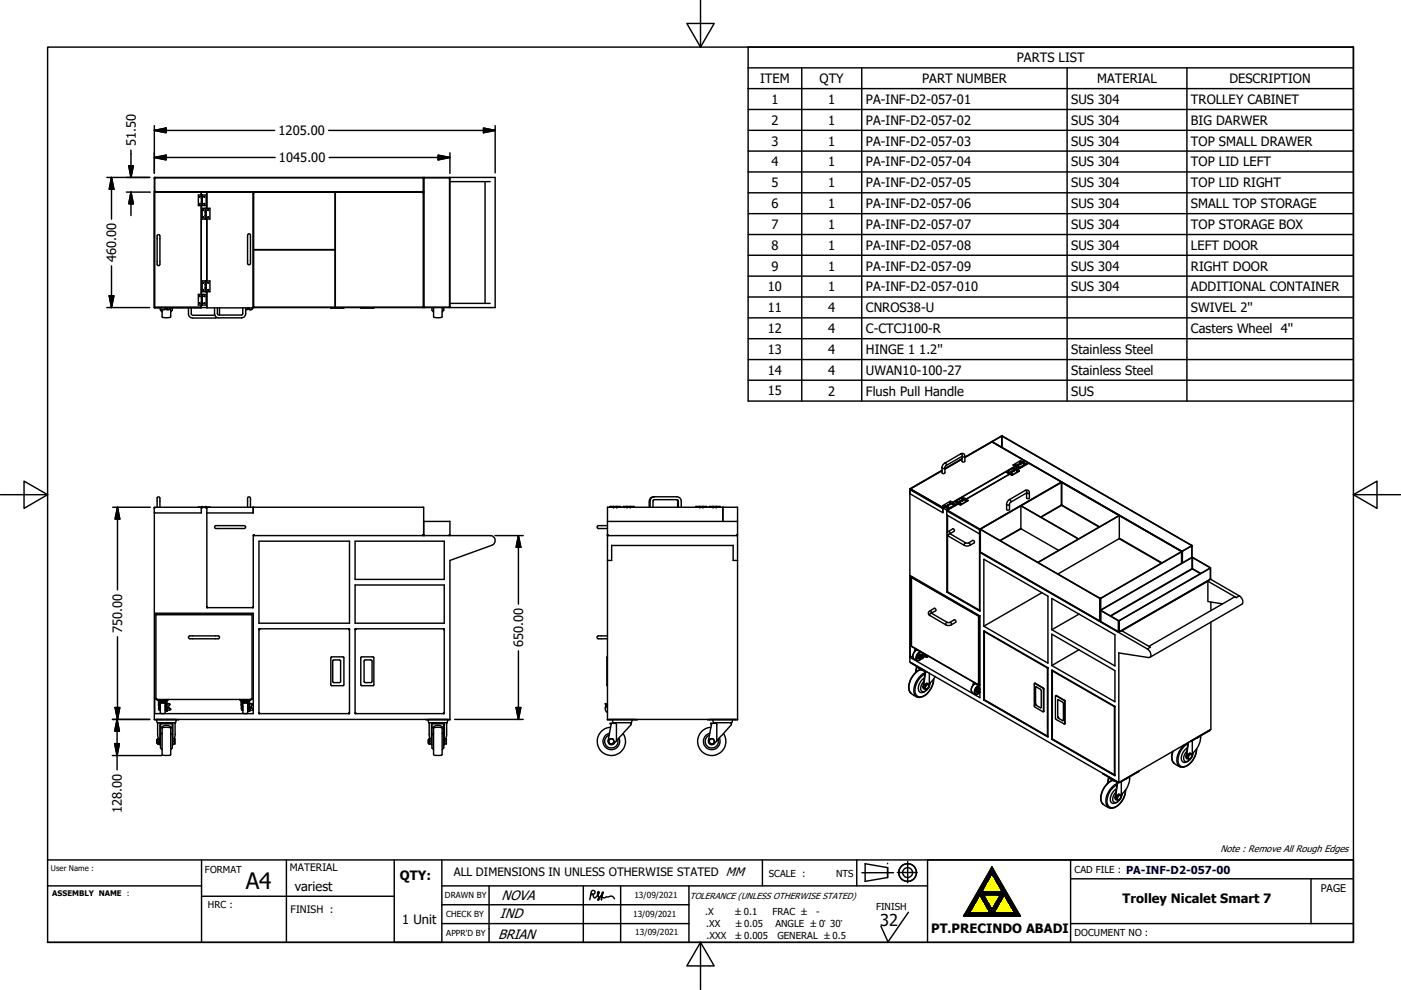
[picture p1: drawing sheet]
<svg xmlns="http://www.w3.org/2000/svg" width="297mm" height="210mm" viewBox="0 0 297 210" stroke-linecap="round" stroke-linejoin="round" font-family="sans-serif">
<g fill="none" stroke="#000" stroke-width=".3">
<path d="M148.5 0v10M10.1 10h276.9v189.9h-276.9zM145.6 5h5.8l-2.9 5zM158.6 14.4h128.4M158.6 18.8h128.4M158.6 10h128.4v75.1h-128.4zM170 14.4v70.7M182.7 14.4v70.7M226.2 14.4v70.7M251.6 14.4v70.7M22.6 37.6h9.1M23.6 37.6v8.9"/>
<path d="M23.6 37.6l.5 2.5h-.9zM27.3 35.2h1l-.5 2.4zM27.8 31.8v5.8M32.7 27.7l2.5-.5v1zM32.7 33.4l2.5-.5v1zM32.7 27.7h25.5M32.7 33.4h25.6M32.7 26.6v10.2M32.8 37.8v2.8M32.9 37.6l-.2 .2M32.9 37.7l-.1 .1M32.9 37.7h56.8"/>
<path d="M69.7 27.7h35.3M69.8 33.4h25.6M89.7 37.7v.1M89.7 37.6l.1 .2M89.7 37.8v2.9M89.8 37.8v27.4h.2M89.9 37.8v27.3M90 37.6l-.2 .2M90 37.7l-.1 .1M90 37.7l5.3 .1M92.9 32.9l2.5 .5-2.5 .5zM95.3 37.7v.1"/>
<path d="M95.3 37.6l.1 .2v27.3l-.1 .1M95.3 37.8v27.3M95.4 32.4v4.4M95.4 38.5h8.5M102.5 27.2l2.5 .5-2.5 .5zM102.8 38.5v25.8M105 26.6v10.1M158.6 23.2h128.4M158.6 27.6h128.4M158.6 32h128.4M158.6 36.5h128.4M23.6 56.4v8.8"/>
<path d="M26.8 40.7h5.1M27.8 40.7v5M27.8 40.7l.5 2.5h-1zM32.7 40.6l.2 .1M32.8 40.6l.1 .1M32.8 40.7l-.1 24.5h11.2M32.8 40.7v24.5h9.9v-.5M32.8 40.7h9.9v.7v-.7M32.9 40.7h56.8M33.4 49.8a.55 .55 0 0 1 .5 .9v4.9a.37 .37 0 0 1 0 .6 .37 .37 0 0 1-.6-.2zM42.3 43.2l.1 .1zM42.3 41.7l.1 .1z"/>
<path d="M42.7 43.6v18.8M42.7 43.6h.2M42.7 41.4h-.6v2.2h.6M42.7 41.4v2.2M42.7 41.4h.2M42.7 42.8h.2M42.7 42.2h.2M42.9 41.4v2.2M42.9 41.4h.8v2.2h-.8M43.1 59.9l.1 .1zM43.1 46l.1 .1zM43.1 44.5h.1v.2z"/>
<path d="M43.3 41.7l.1 .1zM43.3 43.2l.1 .1zM43.5 44.2h-.6v2.3h.6M43.5 59.6h-.6v2.3h.6M43.5 46.5h.2M43.5 45h.2M43.5 44.2v2.3M43.5 59.6v2.3M43.5 59.6h.2M43.5 45.7h.2M43.5 44.2h.2M43.5 45.6h.2"/>
<path d="M43.6 45h.1M43.6 45.6v.1M43.7 44.2v2.3M43.7 59.6v2.3M43.7 44.2h.8v2.3h-.8M43.7 59.6h.8v2.3h-.8M43.9 40.7v3.5M43.9 46.5v13.1M44.1 44.5h.1v.2zM44.1 46l.1 .1zM44.1 59.9l.1 .1zM52.5 49.8a.4 .4 0 0 1 .6 0 .4 .4 0 0 1 0 .5v5a.54 .54 0 0 1 0 .5 .54 .54 0 0 1-.5 .3l-.1-.2z"/>
<path d="M53.7 40.7v24.5h51.3v-27.6h-72.3v27.6M53.9 40.8h17.1v12.1h-17.2v-12M53.9 40.8l-.1 .1M53.9 40.7l-.2 .2M89.7 40.8v.1M89.7 40.8h-18.6v24.4h18.6M89.7 40.7l.1 .2M89.7 40.7h-56.9M89.7 40.9v24.2M89.7 40.6v.1M89.8 40.6l-.1 .1M158.6 40.9h128.4"/>
<path d="M158.6 45.3h128.4M158.6 49.7h128.4M158.6 54.1h128.4M158.6 58.6h128.4M22.6 65.2h9.1M23.2 62.7h.9l-.5 2.5zM32.7 65.2l.1 .1M32.7 65.2h.1M32.8 65.2v.1M34 65.3v.3l.4 .1h.6v-.4M34 65.6l.4 .6M35.2 65.3l.1 .2"/>
<path d="M35.2 65.5h.1M35.3 65.5h.1M36 65.3a.33 .33 0 0 1-.3 .4 .33 .33 0 0 1-.4-.2M36 65.4l-.4 .3-.3-.2M36 65.4h.1M36.2 65.3v1.9a1.79 1.79 0 0 1-1.8 0v-1.5M36.5 65.3v.5l-.3 .4M40 65.3v1.5l.5 .6h5.6M40.6 65.3v1.4l.2 .2h4.7M42.3 64.3l.1 .1zM42.3 62.8l.1 .1zM42.7 65.2l-9.9 .1"/>
<path d="M42.7 64.7h.2M42.7 62.4h-.6v2.3h.6M42.7 63.2h.2M42.7 62.4v2.3M42.7 62.4h.2M42.7 63.9h.2M42.9 62.4v2.3M42.9 62.4h.8v2.3h-.8M43.1 61.4l.1 .2zM43.3 62.8l.1 .1zM43.3 64.3l.1 .1zM43.5 61.9h.2"/>
<path d="M43.5 60.4h.2M43.5 61.1h.2M43.6 60.4h.1M43.6 61.1h.1M43.9 61.9v3.3M44.1 61.4l.1 .2zM45.5 65.3v1.4l.3 .5 .6 .2 5.2-.1 .5-.6v-1.4M46.1 65.3v1.2l.3 .3h4.9l.2-.3v-1.2M46.5 65.3v1.5M52.5 65.3v.3l-.4 .1M52.8 65.3v.2M52.8 65.5h.1"/>
<path d="M53.5 65.4l-.4 .3-.3-.2M53.5 65.3a.34 .34 0 0 1-.3 .4 .34 .34 0 0 1-.4-.2M53.5 65.4h.1M53.7 65.2v.1l-9.8-.1M53.7 65.1l.2 .1M53.8 65.1v-12.1h17.2v12.2h-17.1M53.8 65.1l.1 .1M70.1 65.2v.2h2.6l.2-.2M76.5 65.2v.2h2.8v-.2M89.7 65.1v.1M89.8 65.1l-.1 .1M89.9 65.1l.1 .1"/>
<path d="M90 65.2h5.3M91.6 65.2v.6l.3 .4M91.9 65.2v1.3a.6 .6 0 0 0 .2 .8h1.5a.63 .63 0 0 0 .1-.8v-1.3M94.1 65.2v.6l-.4 .4M95.3 65.1v.1M95.4 64.3h8.5M158.6 67.4h128.4M158.6 63h128.4M158.6 71.8h128.4M158.6 76.3h128.4M158.6 80.6h128.4M199.7 99.8l-6.8 3.9"/>
<path d="M199.7 99.8l-6.7 3.9 7 4M199.7 99.2l.3 .2 .3-.2M200.3 98.2l.3 .1v.4M200.3 98.2a1.04 1.04 0 0 0-.6 1M200.3 99.5l3.7-2.1-3.7 2.1M200.6 98.7l-.3 .4v1.2l-.1 .1h-.5v-1.2M203.7 96.3a.55 .55 0 0 1 .6-.1 .55 .55 0 0 1 .3 .6v1.1l-.5 .1-.1-1.2 .3 .1 .3-.1M203.7 96.3l-3.4 1.9M203.7 96.3l.3 .2v.3M204 97.3l-3.7 2.1M204 96.8l-3.4 1.9M210.3 93.7h.1"/>
<path d="M210.3 93.7l-5.7 3.3M210.3 93.7l7 4-.3 .2 .3-.2 .8 .5M210.4 93.6v.1M210.4 93.7l40.1 23.2M210.4 93.7h.1M212.3 92.5h.2M212.3 92.5h.1M212.3 92.5l-1.9 1.1M212.4 92.5h.1M212.4 92.5l-2 1.2M212.4 92.5v2.3M212.5 92.5v2.4"/>
<path d="M212.5 92.5l40.1 23.2M212.5 92.5h.1M212.5 92.5l40.2 23.2M214.8 98.6l.5 .4M214.8 98.6l.5 .3M214.8 99.5h.2M214.8 99.4l.2 .1zM215 99.8h.1M215 99.8l-.6 .2M215 99.8l-.1-.1-.5 .3M215.2 98.6h.2M215.2 98.6h.2z"/>
<path d="M215.2 98.9l-13.2 7.6M215.2 98.6h.1M215.3 98.9h.1M215.3 98.9v.1M215.4 99l.6 .3M215.4 99.4l-.4-.2-1.6 .9M215.5 99.9h.2M215.6 99.5l-.1-.1-.6 .3M215.6 99.8l.1 .1zM215.6 99.5l-.6 .3M215.6 99.5l.5 .4M215.6 99.9h.1"/>
<path d="M215.8 98.5l-.5 .3M215.8 98.5l.2 .1M215.9 99h.2M215.9 99h.2zM215.9 98.6h.1M216 98.6l-.6 .4M216 99.3h.1M216.1 99.9l-1.6 .9-.6-.3 .6-.4M216.1 99.9l-1.6 .9M216.3 97.9l.1 .1zM216.4 98.3h.1M216.4 98.4l-.1-.2-.4 .3"/>
<path d="M216.4 98.4l-.4 .2M216.4 98h-.1h.1M216.8 97.9l-.4-.2-1.6 .9M217 98.4h.1M217 98l-.1-.1-.6 .3 .1 .2M217 98.4h.1zM217 98l-.6 .4M217 98l.5 .4M217.5 98.4l-1.5 .9-.6-.3M217.5 98.4l-1.5 .9M218.1 98.2l6.9 4M218.1 98.2l-2.4 1.4"/>
<path d="M.1 104.9h10M5.1 102l5 2.9-5 2.9zM23.9 107.6h8M24.9 107.6l.5 2.5h-1zM24.9 107.6v17.5M32.7 107.7v44.9M32.7 107.7h.1M32.8 107.6l-.1 .1M33.3 107.6v-1.5a.36 .36 0 0 1 .1-.6 .36 .36 0 0 1 .5 .2v1.9M42.7 107.6v1.2h-10M42.8 107.5l.1-.1-.1 .2M42.8 107.5h.1"/>
<path d="M42.8 107.5l-.7 .1M43.6 107.5v-.1l.1 .1M43.6 107.5h.1M43.7 107.5v.1M43.9 107.6h-11.2v.1M43.9 107.6v21.3h9.8v-15.3h50.2a1.06 1.06 0 0 1 1.1 .9 1.06 1.06 0 0 1-.7 1.2l-8.9 3.2v33.8l-5.1-.1M43.9 107.6h9.8M44.5 107.6h-1.6M45.7 111.5h5.7a.4 .4 0 0 1 .5 0 .4 .4 0 0 1 0 .6h-5.7a.4 .4 0 0 1-.6 0 .4 .4 0 0 1 .1-.6zM52.5 107.6v-1.5a.37 .37 0 0 1 .1-.6 .37 .37 0 0 1 .5 .2v1.9M53.7 108.8h.1M53.7 107.6v1.2h-9.8"/>
<path d="M53.7 113.4l.2 .2M53.7 107.6h36.1v5.8M53.7 107.6v1.2M53.8 113.4l.1 .1M53.9 113.6h-.2M54.9 114.8h19.2v17.4h-19.2zM75.3 114.8h18.9v8.1h-18.9zM89.7 113.4v.1M89.8 113.4l.2 .2zM89.8 110.6h5.6v2.8M89.9 113.4l.1 .1M95.3 113.4h.1l-.1 .2z"/>
<path d="M95.3 113.4v.1M104.9 113.6h6M109.9 113.6l.5 2.5h-1zM109.9 113.6v14.5M128.8 113.6h27.6v39.1l-6.3-.1M128.8 113.6v39.1l6.3-.1M128.8 110.6h27.6M128.8 113.4l.1 .2zM128.8 111.5h-1.5a.4 .4 0 0 0-.5 0 .4 .4 0 0 0 0 .6h2M128.9 113.4v.1M129.3 107.5v.1M129.3 107.5l2.3 .1"/>
<path d="M129.7 115.7h25.7M129.7 115.7v3.2h-.9M130.1 107.4v.1M130.1 107.4v.1h.7v-.1h-1.5v.1M131.6 107.5v-.1h-.8v.1M132.1 107.5v.1M132.1 107.5l2.3 .1M132.9 107.5h.1M133.6 107.4v.1h-.7M134.4 107.5v-.1h-2.3v.1M137.6 107.6l.1-1.7 .3-.3 .6-.2h5.1l.4 .2 .3 .5v1.5M138.4 107.6v-1.3l.2-.3h4.9l.3 .2v1.4"/>
<path d="M138.7 105.4l-.5 .2-.3 .5-.1 1.5M143.4 106l.3 .2v1.4M147.5 107.5v.1M147.5 107.5l2.3 .1M148.4 107.5h.1M149 107.4v.1h-.6M149.8 107.5v-.1h-2.3v.1M150.4 107.5v.1M150.4 107.5l2.3 .1M151.2 107.5h.1M151.8 107.4v.1h-.6M152.7 107.5v-.1h-2.3v.1"/>
<path d="M153.3 107.6h-24.5v6M153.3 107.6h3.1v5.8M153.3 107.6v3M155.4 115.7v3.2h1M156.3 113.4l-.1 .1M192.9 104.7h.1M192.9 103.7v36.7l44.3 25.6M192.9 103.7l7.9 4.5 2.4-1.3M192.9 103.8l.1 .1M193 104.7l6.9 4v-.8M193 103.9l6.9 4M193 103.9v.8"/>
<path d="M193 103.7v.2M199.9 107.3l.5 .3M199.9 107.3l.5 .2M199.9 107.9v.8M199.9 107.8v.1M200.3 107.2h.2zM200.3 107.2h.2M200.3 107.5l-.3 .2M200.3 107.3h.1M200.4 107.5h.1M200.4 107.5v.1M200.5 107.6l.5 .3"/>
<path d="M200.7 108.4l7 4M200.7 108.4l.1-.2 7 4M200.7 108.4v.8l7 4v-.8M200.8 109.2v3.9M200.8 113.4v12.2M200.8 113.5l.1 12M200.8 109.3v3.6M200.9 109.3v3.6M200.9 113.6v11.9M201 107.3h.1M201 107.3l-.5 .3M201 107.6h.1"/>
<path d="M201 107.2h.1M201 107.6h.2zM201 107.3l-.1-.2-.5 .3M201 107.9h.1M201.1 113.7l-.1-.3 .4-.2 3.4 2M201.1 113.7l3.4 2M201.1 112.7l.3 .2v.3l1-.6v-.2l-.4-.2-.9 .5a.55 .55 0 0 0-.3 .5 .55 .55 0 0 0 .3 .5M201.4 106.6h.1M201.4 106.6h.1zM201.4 106.8l.1 .2M201.4 106.8l-.4 .3v.2M201.4 106.8l.6-.3 .1 .2-.6 .3"/>
<path d="M201.5 106.9h.1M201.5 107h.1M201.5 107l.6-.3 .6 .3M201.5 107l-.5 .3M201.9 106.6l-.4-.3-1.6 1M202 107h.2M202.1 107h.1zM202.5 106.4l.5 .4M202.5 106.4l.5 .3M202.7 107l-1.7 .9-.5-.3 .5-.3M202.7 107h.1M202.7 107l-1.7 .9"/>
<path d="M202.9 106.4h.1M202.9 106.3l.1 .1zM202.9 106.7h.1M202.9 106.7l.1 .1M203 106.7h.1M203 106.7v.1M203 106.7h-.1M203 106.8l.6 .3M203.5 106.3l.1 .1M203.5 106.3l-.6 .3M203.6 106.8h.1M203.6 106.7l.1 .1z"/>
<path d="M203.6 106.3v.1M203.6 106.4l-.6 .4M203.6 107.1h.1M203.9 105.8h.2M203.9 105.7l.2 .1zM204 106l.1 .2M204 106l-.5 .3M204.1 106v.1M204.1 106.2h.1M204.1 106.2l-.5 .2M204.5 105.7l-.4-.2-1.6 .9M204.5 115.7l.6 .1 .5-.1"/>
<path d="M204.7 105.8l-.1-.1-.6 .3M204.7 106.1l.1 .1zM204.7 105.8l-.6 .4M204.7 105.8l.5 .4M204.7 106.2h.1M204.8 115.2h.5l1.1-.6 .2 .5-1 .6M204.8 115.2l-.4 .2 .1 .3M204.8 106.2h-.2h.2M205.2 106.2l-1.6 .9-.6-.3 .6-.4M205.2 106.2h.1M205.2 106.2l-1.6 .9M205.3 115.2l.3 .1v.4"/>
<path d="M207.7 112.4v17M207.7 112.4h.1M207.7 113.1h.1M207.7 113.2h.1M207.7 117.2v12.4l-6.9-4M207.7 117.2l35.6 20.4M207.8 112.2l-.1 .2M207.8 112.2v.1M207.8 112.3l-.1 .1M207.8 117l.1 .1M207.8 112.2l.1 4.9M207.8 117.1l-.1 .1"/>
<path d="M207.9 112.3l25.3 14.6M207.9 112.2v.1M207.9 112.2h.1M207.9 117.1l25.3 14.7M207.9 117.1l25.3 14.6M207.9 112.3h.1M208.6 118.6l13.6 7.8v14.3l-13.6-7.9zM213.4 100.1l.5 .4M213.4 100.1l.5 .3M213.4 107l.3 .1 .3-.1M213.7 100.1h.2zM213.8 100.1h.1"/>
<path d="M213.8 100.4h.1M213.8 100.4l.1 .1M213.9 100.4v.1M213.9 100.4h-.1M213.9 100.4h.1M213.9 100.5l.6 .3M214 106l.2 .1 .1 .4M214.1 100.6l-9.3 5.3M214.3 106.5l-.3 .4v1.2l-.1 .1-.5-.1v-1.1M214.4 100l.1 .2-.6 .3M214.4 100l-.6 .3M214.5 100.5h.1"/>
<path d="M214.5 100.5h.1zM214.5 100.8h.1M216.4 112.1l.1 .1M216.4 107.3l12.3 7M216.4 107.3v4.8M216.4 107.3l-8.5 4.9M216.4 112.1l-4.4 2.5M216.5 112.2l7.9 4.5M216.5 112.2l-4.4 2.5M217.4 104a.55 .55 0 0 1 .6 0 .55 .55 0 0 1 .2 .5v1.1l-.4 .1-.1-1.2 .3 .2 .2-.2M217.4 104l.3 .2v.3M217.4 104l-3.4 2a1.13 1.13 0 0 0-.6 1"/>
<path d="M217.7 104.5l-3.4 2M217.7 104.5h.1M225 102.3l-17.1 9.9M225 102.3h.1M225 102.3l-8.5 5M225 107.1l-4.4 2.6M225 107.1v.1M225 107.1h.1M225 107.1l.1 .1M225 102.3v4.8M225 102.2l-17.2 10M225 102.2v.1"/>
<path d="M225.1 107.2l-4.4 2.5M225.1 107.2l7.9 4.6M225.1 102.3l25.4 14.6M225.1 107.1l8 4.6M225.1 102.3v4.8M225.1 107.1v.1M237.3 114.3l-13 7.5M237.3 109.3l-17.3 10-12.1-7M237.3 114.3l8.9 5.1M237.3 114.2v.1M237.3 114.2v-4.8l-17.2 9.9 13.1 7.6M237.3 114.2l9.1 5.2"/>
<path d="M250.4 117l-17.1 9.9M250.4 117l.1 .1M250.4 116.9v.1M250.5 116.9h.2M250.5 117.1l-17.1 9.8M250.5 116.9v.2M250.5 117.1v2.4M250.5 116.9l-.1 .1M250.5 116.9h.1M250.5 117v2.5M250.7 116.9h.1M250.7 116.9v2.5"/>
<path d="M252.6 115.7l.1 .1M252.6 115.7l-1.9 1.2M252.7 115.8l-2 1.1M252.7 115.7v.1M252.7 115.8v2.4M252.7 115.7h-.1M252.7 118.2l-19.3 11.2M252.7 118.2h.2M252.7 118.2v.1M252.7 115.7v4.9M252.7 118.3h.1M252.7 118.3l-19.3 11.1"/>
<path d="M252.8 118.3l3.8 2.1M252.8 118.3l-.1 2.3M252.9 118.2l3.7 2.2M252.9 118.2l-.1 .1M287 104.9l4.9-2.9v5.8zM287 104.9h9.9M24.9 135.1v17.5M32.8 130.1h20.9v21.3h-20.9zM40 135l5.8-.1a.4 .4 0 0 1 .6 0 .4 .4 0 0 1 0 .5l-5.7 .1a.46 .46 0 0 1-.5-.1 .46 .46 0 0 1-.2-.4zM43.9 128.7l.1 .2-.1-.1M43.9 128.7l.1 .1M53.7 128.7l-.1 .1"/>
<path d="M53.7 128.7l-.1 .2 .1-.1M54.9 133.4h19.2v18h-19.2zM54.9 133.5l.2-.1v.1zM55.1 133.5h-.1M70.2 139.4h2.7l-.1 6h-2.6zM74 133.5h.1M75.3 124.1h18.9v8.1h-18.9zM75.3 133.4h18.9v18h-18.9zM75.5 133.5h-.1M76.5 139.4h2.7v6h-2.7zM94 133.4l.2 .1h-.2zM94 133.5h.1"/>
<path d="M109.9 138v14.6M128.8 139.3l-.1 .2v5.9h.1M128.8 134.9h-1.5a.4 .4 0 0 0-.6 0 .4 .4 0 0 0 0 .5l2.1 .1M193 122.1l14.7 8.5v17.4l-14.7-8.6zM193.2 122.4v14.7M193.2 137.1l14.3 8.3M193.2 122.4v.1M193.2 122.4h.1M193.2 122.5v14.6M193.2 122.5l14.3 8.2M193.2 137.1l14.3 8.2M193.3 122.4l-.1 .1"/>
<path d="M193.4 122.3l-.2 .1M193.4 122.3l-.1 .1M193.5 139.1l-.5 .3M193.7 139.6l.8 .5M194 137.5l-.1 .7M194 138.1a1.42 1.42 0 0 0-.3 1.5 1.4 1.4 0 0 1 .7-1.8zM194.1 137.6l-.1 .5M194.1 137.6h.1M194.2 137.6l.7 .5M194.5 137.8h.1M194.5 139l.3 .6M194.5 139h.1"/>
<path d="M194.5 138.9v.1M194.5 138.9h.1M194.6 139.3l.1 .4h.3M194.6 138.9v.2l.6 .2M194.6 139.1l.1 .3 .3 .3M194.6 139.3h.1M194.6 138.9l.6 .3M194.6 139.4v.1M194.7 139.5l-.1 .1M194.7 138.8l-.2 .1M194.7 138.8l.2 .1M194.7 138.8v.1"/>
<path d="M194.8 139.6h-.2M194.8 139.6h.1M194.9 138.7v.1M194.9 138.7l-.1 .1M194.9 138.9l.5 .2-.2 .1M195 138.3a1.19 1.19 0 0 0-.5 1.7h.4l.5-.4M195 138.1v.1M195 138.2l-.1 .7M195 139.3v.1M195 138.2a1.32 1.32 0 0 0-.6 1.9h.1M195.1 138.2l-.2 .7M195.1 138.2h.1"/>
<path d="M195.2 139.3v.3M195.2 138.9h-.1M195.2 138.9l.3 .1M195.2 138.9l.1-.1 .4 .2M195.2 139.2v.1M195.4 139.6h.1M195.4 139.6l-.4 .1M195.5 139l-.1 .1M195.5 139.1h.1M195.5 139.1h-.1a.25 .25 0 0 1 .1 .4 .25 .25 0 0 1-.3 .1l.1-.4M195.5 139.1l-.3 .2M195.5 139h.1"/>
<path d="M195.5 139h.2l-.1 .1M195.5 139v.1M195.5 139.7l-.1-.1a.86 .86 0 0 1-.9 .5M195.6 138.4v.5l.5 .1 .6 .3h-.3M195.6 139.1l-.1 .1M195.6 139.1l.1 .1M195.7 139l.2 .1M195.7 139.1h.2M195.7 138.7v.3v-.2M195.8 138.6l-.2 .3M195.9 139.1l.5 .2M196 139.3l-.5 .3"/>
<path d="M196.4 139.4l-.7-.3-.2 .5M196.4 139.3v.1M196.7 139.3l-.3 .1M197.2 130.6l3.3 1.9M197.2 129.6a.3 .3 0 0 1 .3 .2 .3 .3 0 0 1-.3 .4v.4M197.4 130l3.4 2M197.5 130l.9-.5v-.2l-.3-.3-.9 .6a.53 .53 0 0 0-.4 .5 .53 .53 0 0 0 .4 .5M200.5 132.5l.5 .2 .7-.2M200.8 132h.6l.9-.5 .3 .1 .1 .3-1 .6M200.8 132l-.3 .2v.3M200.9 125.5l-.1 .1M200.9 125.5l6.8 3.9"/>
<path d="M201.4 132l.3 .2v.3M206 129.6l-.1 .1M206.1 129.7l-.1 .1M207.5 130.7h.2M207.5 130.7v14.7M207.5 130.7h.1M207.6 130.7h.1M207.7 130.7v14.6M207.7 129.4v.1M207.7 130.6l-.1 .1M207.7 130.6v.1M208.6 133.8l13.6 7.8v14.7l-13.6-7.8z"/>
<path d="M208.7 133.9v14.5M208.7 134l13.4 7.7v14.4M208.7 133.9v.1M220.9 125.7l-12.3 7.1M223 126.9l13.4 7.7v6.6l-13.4-7.6zM223 134.5l13.4 7.7v6.6l-13.4-7.6zM228.8 137.8l-5.8 3.4M228.8 130.3l-5.8 3.3M233.2 131.7h.1M233.2 126.9h.2M233.2 126.9v4.8M233.2 131.7l.1 .1"/>
<path d="M233.2 126.9h.1M233.3 131.8h.1M233.3 131.7v.1M233.3 129.4l.1 2.4M233.3 126.9h.1M233.4 129.5l3.7 2.2M233.4 131.8l3.7 2.2M233.4 131.8l3.8 2.2M233.4 129.4v.1M233.4 129.5v2.3M233.4 129.4h.1M233.4 126.9v2.5"/>
<path d="M233.4 129.5l3.8 2.1M233.4 129.5h.1M237.1 134h.2M237.1 131.7h.2M237.1 134h.1M237.1 131.7v2.3M237.2 131.6h.1M237.2 131.6l-.1 .1M237.2 134h.1M237.3 131.6v.1M237.3 131.7v2.3M237.3 134h-.1"/>
<path d="M243.3 137.6a1.28 1.28 0 0 1 .5 1.8l-6.6-.9v27.5M252.7 120.6l-17.3 10M252.7 120.6l.1 .1M252.8 120.7l1.7 1M252.8 120.7l-17.3 10M252.8 120.7l1.8 .9M256.1 123.3l-18.3 10.5 6.1 3.5-.6 .3M256.1 123.3l6 3.4M256.1 123.3v4.3l3.1 .5M256.6 120.4v.1M256.6 120.4l-19.3 11.2M256.6 120.5v2.3"/>
<path d="M256.6 120.4h.1M256.6 120.5l-19.3 11.2M256.6 122.8l-19.3 11.2M256.6 122.8l6.2 3.6M256.7 120.5l-.1 2.3M256.7 127.7v1.8M256.7 132v22.7l-19.5 11.3M262.1 126.7h-.5l-18 10.4M262.8 126.4a1.24 1.24 0 0 1 .5 1.8l-19.5 11.2M262.8 126.4l-.7 .3M23.8 152.6h7.9M24.3 157.7h1l-.5 2.6z"/>
<path d="M24.4 150.1h1l-.5 2.5zM24.8 152.6l.5 2.5h-1zM24.8 152.6v10.7M32.7 152.6h62.7M32.7 152.6h5.1M33.1 148.2l.1 .2M33.1 148.2l.1 .1M33.2 152.7l.1 .6h3.9l.2-.6M33.2 148.4h20.1M33.3 157l-.1 .5h.2M33.3 157h.1M33.3 157v.5"/>
<path d="M33.4 148.4h2.2M33.5 148.5a1.07 1.07 0 0 0 1.1 .1h.8l.2-.1M33.5 156.7l-.1 .5 .1 .6M33.5 157.8h.1M33.5 153.3l-.1 .1v2.4l.2 .9M33.5 156.7v1.1M33.5 157.2v.6h.3v-.6M33.5 156.7v.5M33.5 157.2h.3M33.5 156.7h.3M33.7 150l-.1 .2 .1 .3M33.8 148.6v.1"/>
<path d="M33.8 149.8h.2M33.8 156.7v.5M33.8 156.7h.1M33.8 157.8h.1M33.9 149.8v.8M33.9 148.8l-.1 1.8M33.9 148.7l-.2 .2v1.7h.3M33.9 148.7h1.2M33.9 148.8h.1M33.9 148.7v.1M33.9 149.8v.1M34 149.2h1v2.1h-1z"/>
<path d="M34 154.4a1.64 1.64 0 0 1 2.5 0M34.1 153.4h2.4M34.1 153.4l-.2 .2v4.4h.1M34.1 153.4l-.1 4.1a1.53 1.53 0 0 0 .4 1.5M34.1 153.5h2.3M34.4 155.5l-.4 .3M34.5 154.3h.5a1.11 1.11 0 0 1 1.1 .1v5.7a2.12 2.12 0 0 1-1.7-.1zM35 149.8h.1M35.1 149.8v.1M35.1 148.8h.1M35.1 150.4h.1M35.1 150.1h.1"/>
<path d="M35.1 149.9l-.1 .7M35.1 148.7l.1 .1v.6M35.1 148.7l-1.2 .1M35.1 148.8l.1 .7M35.1 148.6v.1M35.2 149.1h-1.4M35.2 149.7v.9M35.2 150.7h.2M35.2 149.4v1.3M35.2 150.7h.1M35.2 149.4h.1M35.2 149.3h.1"/>
<path d="M35.2 149.6h-.1l.1 .1M35.2 149.5l-.1 .1M35.3 150.4v.1M35.3 149.4l.1 1.3M35.3 149.3a.39 .39 0 0 1 .7 .2M35.3 149.4a.39 .39 0 0 1 .7 .1l-.3 .4h-.4M35.3 149.3v.1M35.3 150v.3M35.4 149.3l-.1-.6h-1.6v1.4M35.4 150.5h.1M35.4 150.5v.2M35.5 150l-.1 .5"/>
<path d="M35.5 150v.5M36.2 155.5l.3 .3M36.2 150.5l-.6-.6 .5 .5a.35 .35 0 0 1-.2 .3 .35 .35 0 0 1-.4-.1h-.1M36.5 153.4l.2 .2v4.4h-.2M36.5 153.4v4.1a1.53 1.53 0 0 1-.3 1.5M36.7 156.7h.3M37 153.3l.1 2.7-.2 .7M37 156.7v1.1M37 157.2v.6h-.3M37 156.7v.5h-.3M50.9 148.4h2.2M51 148.5l.1 .1h1.8l.1-.1"/>
<path d="M51.3 150l-.2 .2 .2 .3M51.3 149.8h.2M51.4 148.6v.1M51.4 148.7h1.2M51.4 148.7l-.1 .1v1.8h.2M51.4 148.7l.1 .1M51.4 150.6h.1M51.5 149.8l-.1 .8M51.5 148.8l-.2 1.8M51.5 149.2h1v2.1h-1zM52.5 149.8v.8M52.6 148.8v.8"/>
<path d="M52.6 148.7l-1.1 .1M52.6 149.5h.2M52.6 150.4h.1M52.6 150.1h.1M52.6 148.7l.2 .2v.5M52.7 148.6v.1M52.7 149.1h-1.4M52.7 149.7l.1 .9M52.8 149.6h-.2l.2 .1M52.8 150.7h.1M52.8 149.4v1.3M52.8 149.4h.1"/>
<path d="M52.8 149.3h.1M52.8 149.4a.39 .39 0 0 1 .7 .1l-.3 .3M52.8 149.4l.1 1.3M52.8 150v.3M52.8 149.9h.4M52.8 149.3v.1M52.8 149.3a.39 .39 0 0 1 .7 .2M52.8 150.4h.1M52.9 149.3l-.1-.6h-1.6v1.4M52.9 150.4l-.1 .1M52.9 150.1h.1M52.9 150.5v.2"/>
<path d="M52.9 150.5h.1M53 150v.5M53 150l-.1 .5M53.1 149.9h.1M53.1 149.9v.1M53.1 150l.5 .4a.38 .38 0 0 1-.2 .3 .38 .38 0 0 1-.5-.1M53.2 149.9l.5 .5M53.2 149.8v.1M53.3 148.2h.1l-.1 .2zM53.4 148.2l-.1 .1M53.4 148.2v-17.8h-20.3v17.8M54.9 151.2l.2 .2z"/>
<path d="M55 151.2l.1 .1M70.6 140.1h1.6v4.4l-.2 .3h-1.2l-.2-.1zM74 151.2h.1l-.1 .2zM74 151.2v.1M75.3 151.2l.2 .2zM75.4 151.2l.1 .1M77.2 140.1l1.5-.1 .2 .2v4.3l-.2 .3h-1.3l-.2-.3zM90.7 152.7l.2 .6h3.9l.2-.6M90.8 157v.5M90.8 157.5h.1M90.8 157h.1M91 157.8h.1"/>
<path d="M91 156.7h.1M91 156.7v1.1M91.1 157.2v.6h.3v-.6M91.1 156.7v.5M91.1 157.2h.3M91.1 156.7h.3M91.1 156.7l-.1 1.1M91.1 153.3l-.1 2.7 .2 .7M91.4 156.7v.5M91.4 156.7h.1M91.4 157.8h.1M91.6 154.4a1.64 1.64 0 0 1 2.5 0"/>
<path d="M91.6 153.4l-.1 .1 .1 4.5M91.6 153.4v4.1a1.53 1.53 0 0 0 .3 1.5M91.6 153.4h2.4M91.7 153.5h2.3M91.9 155.5l-.3 .3M92 154.3h1.6l.1 .2v5.5a1.9 1.9 0 0 1-1.8 0zM93.7 155.5l.4 .3M94 153.4l.2 .2v4.4h-.1M94 151.2h.2l-.1 .2zM94 153.4l.1 4.1a1.53 1.53 0 0 1-.4 1.5M94.1 151.2l-.1 .1M94.2 156.7h.4"/>
<path d="M94.6 157.2v.6h-.4M94.6 156.7v.5h-.4M94.6 156.7v1.1M94.6 153.3l.1 .1v2.6l-.2 .7M96.4 152.6h14.5M109.4 150.1h1l-.5 2.5zM128.5 149.4l.3 .8M128.5 149.6l-.2 .4v.5l.5 .7M128.8 152.6h27.6M128.8 149.3l-.1 .1M128.8 149.5l-.5-.2 .5 .3M129.1 155.9a1.42 1.42 0 0 0-.8 1.8 1.42 1.42 0 0 0 1.8 .9 1.42 1.42 0 0 0 .9-1.8"/>
<path d="M129.2 155.5a1.76 1.76 0 0 0-1.3 2.3 1.76 1.76 0 0 0 2.3 1.1 1.76 1.76 0 0 0 1-2.4M129.5 154.3a3 3 0 0 0-2.8 3.7 3 3 0 0 0 4.2 2 3 3 0 0 0 1.2-4.4M129.6 153.4h1l.1 .2v3.6l-.5 .5a.71 .71 0 0 1-.9 .2 .71 .71 0 0 1-.4-.8zM129.6 153.4h-.2l.2 .1M129.8 152.7l.2 .6h3.9l.1-.6M130.1 157.5a.59 .59 0 0 0-.3-.8 .59 .59 0 0 0-.8 .4 .59 .59 0 0 0 .6 .7M130.1 157.5a.54 .54 0 0 0-.3-.8 .54 .54 0 0 0-.7 .5 .54 .54 0 0 0 .5 .6M130.1 157.5l-.5 .3M130.1 157.5l-.2 .3h-.3M130.2 153.3l-.1 .1M133.7 153.3a.63 .63 0 0 1-.4 .9l-2.6 3M150.4 155.9a1.41 1.41 0 0 0-.8 1.8 1.41 1.41 0 0 0 1.8 .9 1.41 1.41 0 0 0 .8-1.8"/>
<path d="M150.5 155.5a1.77 1.77 0 0 0-1.3 2.3 1.77 1.77 0 0 0 2.3 1.1 1.77 1.77 0 0 0 1-2.4M150.7 154.3a2.99 2.99 0 0 0-2.7 3.7 2.99 2.99 0 0 0 4.1 2 2.99 2.99 0 0 0 1.3-4.4M150.9 153.4h-.2l.2 .1M150.9 153.4h.9l.2 .2v3.6l-.6 .5a.72 .72 0 0 1-.8 .2 .72 .72 0 0 1-.4-.8zM151.1 152.7l.2 .6h3.9l.1-.6M151.4 157.5a.54 .54 0 0 0-.2-.7 .54 .54 0 0 0-.7 .1 .54 .54 0 0 0 0 .7l.1 .2h.3M151.4 157.5l-.5 .3M151.4 157.5l-.2 .3h-.3M151.4 157.5a.54 .54 0 0 0-.4-.8 .54 .54 0 0 0-.7 .5 .54 .54 0 0 0 .6 .6M151.5 153.3l-.1 .1M154.9 153.3h.1a.7 .7 0 0 1-.4 .9l-2.6 3M193.1 140.5l.1 .2"/>
<path d="M193.2 147.1l1.3 .7M193.2 140.7l3 1.7M194.3 141.3l-.2 1.3M194.4 141.4l.7 .6 1 .4M194.4 141.4h.1M194.4 141.4l-.2 1.2M194.6 141.5l1.2 .7M195.2 142a4 4 0 0 0-2.3 4.7l.3 .4M195.2 142a4.1 4.1 0 0 0-2.3 4.7l.3 .4M195.7 145.6l.2 .5M195.7 145.6l.1 .1M195.8 145.7l.1 .4h.3"/>
<path d="M195.8 145.8l.5 .4-.2-.3M195.9 144.5a1.54 1.54 0 0 0-.4 2.1 1.65 1.65 0 0 0 1.7-1.8M196 143.8a2.25 2.25 0 0 0-1 3l.5 .1 .7-.3M196.1 145.2l.2 .1M196.1 145.2l-.3 .6M196.1 143a4 4 0 0 0-2 4.2 1.23 1.23 0 0 0 2.1 .2 4.4 4.4 0 0 0 1.7-3.3M196.1 142.3l-.4 3.3M196.1 142.7a4 4 0 0 0-2.1 4.7l.5 .4M196.2 142.4l.3 .1M196.3 142.4v.1M196.3 142.5l-.5 3.2M196.3 145.3l-.2 .6-.3-.1"/>
<path d="M196.6 146.1l-.3 .1M196.8 145.1l.2 .3-.1 .3M196.8 145.1l-.5 .2M196.8 145.1l-.3-.2-.4 .3M196.9 145.2a.55 .55 0 0 0-.6 .3 .55 .55 0 0 0 .1 .7l.2-.1M196.9 145.2v.5M196.9 145.7l-.3 .4M197 142.8v2.2l-.1 .2M197.2 144.8v.1M197.9 144a4 4 0 0 1-3 3.9l-.4-.1M198.3 143.5l-.4 .6-.9 .9M206.1 146.8l.8 .5"/>
<path d="M206.3 145.3l.5-.3a1.39 1.39 0 0 0-.7 1.8l-.1-.9zM206.4 144.7l-.1 .7M206.5 144.8h.1M206.5 144.8l-.1 .5M206.5 144.7v.1M206.6 144.8l.7 .4M206.8 145h.1M206.9 146.1l.1 .4 .2 .3M206.9 146.1h.1M206.9 146h.3M206.9 146l.1 .1M206.9 146v.1"/>
<path d="M207 146.5v.3h.3M207 146.2l.1 .5 .6 .1M207 146.1v.2l.6 .1M207 146.1l.6 .2M207 146.6h.1M207.1 146.6l-.1 .1M207.1 146h.1M207.2 146h.1M207.2 146.7l-.2 .1M207.2 146l.5 .2-.1 .1M207.2 145.9h.1M207.3 145.9h.1"/>
<path d="M207.3 145.9l-.1 .1M207.4 145.5a1.25 1.25 0 0 0-.6 1.7l.3 .1 .6-.5-.4 .4-.4 .1M207.4 145.4a1.4 1.4 0 0 0-.6 1.8l.1 .1M207.4 145.3h.1M207.4 145.3l-.1 .7M207.4 146.4v.1M207.4 146.5l.1 .1M207.5 145.4l-.2 .7M207.5 145.3h.2M207.5 146.5h-.1M207.5 146.4l.1 .3M207.6 146h-.1"/>
<path d="M207.6 146l.1 .1M207.6 146.3v.1M207.6 146.4v.3l.1 .1M207.7 145.3h-.2M207.7 146.8h.1M207.7 145.3h-.1M207.7 145.2v.1M207.7 145.9l-.1 .1M207.7 146.3l-.1 .1M208.7 148.4l13.4 7.8M208.7 148.4l-.1 .1M208.7 148.4l13.4 7.7"/>
<path d="M219.4 145l1.7 .9M219.5 144.9l1.7 1M219.5 144.9l-.2 .2v4.7l1.8 1.2 .1-.1M219.5 144.9l-.2 .1M219.6 149.4l.1 .2M219.6 145.8l.1-.1 .9 .5 .2 .3v3.6h-.2M219.6 145.8v3.6M219.6 149.3v.1M219.6 145.7v.1M219.7 149.6l.9 .5M219.8 149.6h-.1M220.7 150.1h-.1"/>
<path d="M221.2 145.9l.1 .2M221.2 146.2v4.7M221.2 150.9v.1M221.3 146.1v4.7M222.1 156.1l.1 .1M222.1 141.7h.1M222.1 141.6v.1M223.1 156.7l13.2 7.7M223.1 142.2v14.5M223.1 156.7l-.1 .1M223.1 142.2v.1M223.1 156.7l13.2 7.6"/>
<path d="M223.1 142.3l13.2 7.6v14.4M223.8 147.6l.2-.1-.2 .2v4.7l.1 .2 1.8 1v-.1M223.9 147.6l1.7 1M224 147.5l1.7 1M224.3 152.1l.1 .2M224.3 148.5l.1-.1 .9 .5 .2 .3v3.6h-.2M224.3 148.5v3.6M224.4 148.4l-.1 .1M224.4 152l-.1 .1M224.4 152.3l.9 .5M224.5 152.3h-.1M225.4 152.8h-.1"/>
<path d="M225.7 148.5l.1 .2M225.7 148.8v4.7M225.8 153.4l-.1 .1M225.8 153.4l-.1 .2M225.8 148.7v4.7M236.3 149.9h.1M236.3 149.8v.1M236.4 149.8l-13.4-7.7v14.7M236.4 149.8v14.7l-13.4-7.7M248.6 159.4a2.16 2.16 0 0 0 .3 2.5M248.7 159.4a2.48 2.48 0 0 0 .2 2.5M251.1 158a4 4 0 0 0-1.4 4.2l.6 .5"/>
<path d="M251.6 159.4a1.56 1.56 0 0 0-.4 2.1 1.72 1.72 0 0 0 1.8-1.8M251.7 158.6a2.4 2.4 0 0 0-1.1 2.8l.5 .3 .9-.3M251.8 160l-.2 .5M251.8 160l.3 .1M251.9 157.8a4 4 0 0 0-2 4.2 1.23 1.23 0 0 0 2.1 .2 4.6 4.6 0 0 0 1.7-3.3M251.9 157.5l-.4 2.9M252 157.5l-.5 3M252.5 159.9l.2 .3v.3M252.5 159.9l-.4 .2M252.5 159.9l-.2-.2-.5 .3M252.6 157.2l-.3 .1M252.6 157.1l3.8-2.2z"/>
<path d="M252.8 157.1v2.7l-.1 .2M253.7 158.8a4 4 0 0 1-3 4l-.4-.1M254.2 156.3l-.5 .2M254.6 156.1a4.6 4.6 0 0 1-1.8 3.7M256.6 154.8l-.2 .2M23.8 160.3h10.5M233.8 164l.1 .2M233.9 170.6l1.3 .7M233.9 164.2l3 1.7M235 164.8l-.2 1.4M235.2 164.9h.1M235.2 164.9l-.1 .1"/>
<path d="M235.2 164.9l-.3 1.2M235.2 164.9l.6 .6 1.1 .4-.5 3.2M235.3 165l1.3 .7M235.9 165.5a3.9 3.9 0 0 0-2.2 4.9l.2 .2M235.9 165.5a4.1 4.1 0 0 0-2.3 4.7l.3 .4M236.3 164.3l.1 .1M236.4 169.1l.1 .4 .1 .1M236.4 169.1l.1 .1M236.5 169.2l.1 .3 .3 .1M236.6 168a1.59 1.59 0 0 0-.4 2.2 1.58 1.58 0 0 0 1.7-1.6v-.2M236.6 169.2l.4 .5-.2-.3M236.7 167.3a2.41 2.41 0 0 0-1.1 2.8l.4 .3 .9-.3"/>
<path d="M236.8 168.7l-.2 .5M236.8 168.7l.2 .1M236.8 166.5a3.8 3.8 0 0 0-1.9 4.2 1.38 1.38 0 0 0 2.3-.1 4.2 4.2 0 0 0 1.4-3M236.9 166.2a4.1 4.1 0 0 0-2.2 4.7l.5 .4M236.9 165.9l.3 .1M237 165.9l.1 .1M237 166l-.5 3.2M237 168.8l-.2 .6-.2-.2M237.3 169.6l-.3 .1M237.5 168.6l.2 .3-.1 .3M237.5 168.6l-.5 .2M237.5 168.6l-.3-.2-.4 .3"/>
<path d="M237.5 165.9l-.3 .1M237.6 169.2l-.3 .4M237.6 169.2a.34 .34 0 0 0-.1-.6 .34 .34 0 0 0-.5 .4 .34 .34 0 0 0-.1 .4 .34 .34 0 0 0 .4 .2M237.7 165.8v2.7l-.1 .2M238.7 167.5a3.9 3.9 0 0 1-3.2 3.9l-.3-.1M239.2 165l-.5 .2M239.5 164.8a4.4 4.4 0 0 1-1.8 3.7M241.4 163.7l-3.9 2.2M241.5 163.5l-.1 .2M248.9 161.9l1.4 .8M251.5 160.4v.3l.2 .2M251.5 160.4v.1"/>
<path d="M251.5 160.5l.1 .4h.3M251.6 160.5l.5 .5-.2-.3M252.1 160.1l-.2 .6-.3-.2M252.3 160.9l-.2 .1M252.7 160.5l-.4 .4M252.7 160a.55 .55 0 0 0-.6 .3 .55 .55 0 0 0 .1 .7l.1-.1M252.7 160v.5M10.1 182.4h276.9v17.5h-276.9M10.1 187.9h32.6M42.7 190.1h40.9M42.7 182.4v17.5M60.7 182.4v17.5"/>
<path d="M83.6 182.4v17.5M93.7 182.4v17.5M93.7 195.9h52.4M93.7 187.9h103M93.7 191.9h52.4M103.7 187.9v12M123.7 187.9v12M125.7 189.7v.2a.38 .38 0 0 0 .2 .4 .38 .38 0 0 0 .4 .1l.7-1.1a.17 .17 0 0 0-.1-.2 .17 .17 0 0 0-.2 .1v.5a1.21 1.21 0 0 1 .3 1.2h-.2a1 1 0 0 1 .6-.9l.5-.6v-.2a1.08 1.08 0 0 0-.4 1.3v.3l.1-.6a.73 .73 0 0 0 1 0h.3a.85 .85 0 0 1 1.4 .4M125.7 189.7a.31 .31 0 0 0-.4 0 .31 .31 0 0 0-.1 .3M125.7 189.7a.42 .42 0 0 0 .5-.3 .42 .42 0 0 0-.3-.5 .42 .42 0 0 0-.5 .3l-.4 1.6M127.5 189.9l.2-.1-.2 .3M131.6 187.9v12"/>
<path d="M146.1 187.9v12M148.5 199.9l2.9 5h-5.8zM148.5 199.9v10M161.6 182.4v5.5M181.6 182.4v5.5M182.7 185.1h6.8M183.4 183.2l4.8 .8v2.1l-4.8 .8zM188.2 183.1v.1M190.2 185.1h4.2M192.4 182.7v4.5M192.6 193.5l-4.3 6.3-1.5-3.4M196.7 182.4v17.5"/>
<path d="M207.7 189.8l2.2 3.8h-4.4zM208.5 189.8h3.6l-1.8 3.1zM210.3 183.9l6 10.4h-12zM210.3 185.3l2.2 3.8h-4.4zM212.9 189.8l2.2 3.8h-4.4zM227 195.9h60M227 186.4h60M227 182.4v17.5M278 186.4v9.5"/>
<circle cx="89.8" cy="113.5" r=".11"/>
<circle cx="156.3" cy="113.5" r=".12"/>
<circle cx="74" cy="133.5" r=".11"/>
<circle cx="75.4" cy="133.5" r=".12"/>
<circle cx="192.4" cy="185.1" r="1.88"/>
<circle cx="192.4" cy="185.1" r="1.05"/>
</g>
<g fill="#000">
<circle cx="35.3" cy="65.5" r=".15"/>
<circle cx="52.8" cy="65.5" r=".15"/>
<circle cx="215" cy="99.8" r=".15"/>
<circle cx="215.9" cy="98.7" r=".15"/>
<circle cx="216.4" cy="98.4" r=".15"/>
<circle cx="42.7" cy="107.5" r=".15"/>
<circle cx="42.9" cy="107.5" r=".15"/>
<circle cx="43.6" cy="107.5" r=".15"/>
<circle cx="43.9" cy="107.6" r=".15"/>
<circle cx="130.1" cy="107.5" r=".15"/>
<circle cx="130.8" cy="107.5" r=".15"/>
<circle cx="132.9" cy="107.5" r=".15"/>
<circle cx="133.6" cy="107.5" r=".15"/>
<circle cx="148.4" cy="107.5" r=".15"/>
<circle cx="149" cy="107.5" r=".15"/>
<circle cx="151.2" cy="107.5" r=".15"/>
<circle cx="151.8" cy="107.5" r=".15"/>
<circle cx="200.8" cy="108.2" r=".15"/>
<circle cx="201" cy="107.3" r=".15"/>
<circle cx="203.6" cy="106.4" r=".15"/>
<circle cx="204.1" cy="106.1" r=".15"/>
<circle cx="214.5" cy="100.2" r=".15"/>
<circle cx="214.5" cy="100.1" r=".15"/>
<circle cx="194.7" cy="138.8" r=".15"/>
<circle cx="194.9" cy="138.8" r=".15"/>
<circle cx="195.1" cy="139.4" r=".15"/>
<circle cx="35.3" cy="149.4" r=".15"/>
<circle cx="35.4" cy="150.1" r=".15"/>
<circle cx="52.8" cy="149.4" r=".15"/>
<circle cx="52.9" cy="150.6" r=".15"/>
<circle cx="90.8" cy="157.5" r=".15"/>
<circle cx="207" cy="146.5" r=".15"/>
<circle cx="207.1" cy="146" r=".15"/>
<circle cx="207.4" cy="146.5" r=".15"/>
<circle cx="207.5" cy="146.6" r=".15"/>
<circle cx="253" cy="159.7" r=".15"/>
<circle cx="237.9" cy="168.4" r=".15"/>
</g>
<g fill="#ff0" stroke="#ff0" stroke-width=".3">
<path d="M210.3 185.3l2.2 3.8h-4.4z"/>
<path d="M207.7 189.8l2.2 3.8h-4.4z"/>
<path d="M212.9 189.8l2.2 3.8h-4.4z"/>
<path d="M208.5 189.8h3.6l-1.8 3.1z"/>
</g>
<g fill="#000" stroke="#000" stroke-width=".3">
<path d="M27.3 35.2h1l-.5 2.4zM32.7 27.7l2.5-.5v1zM32.7 33.4l2.5-.5v1zM92.9 32.9l2.5 .5-2.5 .5zM102.5 27.2l2.5 .5-2.5 .5zM23.6 37.6l.5 2.5h-.9zM27.8 40.7l.5 2.5h-1zM23.2 62.7h.9l-.5 2.5zM24.9 107.6l.5 2.5h-1zM109.9 113.6l.5 2.5h-1zM24.3 157.7h1l-.5 2.6zM24.4 150.1h1l-.5 2.5z"/>
<path d="M24.8 152.6l.5 2.5h-1zM109.4 150.1h1l-.5 2.5zM207.7 189.8l-2.2 3.8-1.2 .7zM208.1 189.1l-3.8 5.2zM210.3 183.9l-2.2 5.2-3.8 5.2zM208.1 189.1l.4 .7h-.8zM208.1 189.1l4 .7h-3.6zM210.3 183.9v1.4l-2.2 3.8zM207.7 189.8h.8l1.8 3.1zM204.3 194.3l1.2-.7h4.4zM207.7 189.8l2.6 3.1-.4 .7zM210.3 192.9l.4 .7h-.8z"/>
<path d="M212.1 189.8h.8l-2.6 3.1zM210.3 183.9l2.2 5.2-2.2-3.8zM210.3 183.9l6 10.4-3.8-5.2zM209.9 193.6l6.4 .7zM210.7 193.6h4.4l1.2 .7zM212.9 189.8l-2.2 3.8-.4-.7zM208.1 189.1h4.4l-.4 .7zM212.5 189.1l3.8 5.2zM212.5 189.1l.4 .7h-.8zM212.9 189.8l3.4 4.5-1.2-.7zM204.3 194.3l5.6-.7 6.4 .7z"/>
</g>
<text font-size="4.8" x="52.1" y="188.6">A4</text>
<text font-size="3.5" x="186.6" y="196.5">32</text>
<g font-size="2.9">
<text x="106.3" y="190.8">NOVA</text>
<text x="106" y="194.8">IND</text>
<text x="105.6" y="199.1">BRIAN</text>
</g>
<g font-size="2.7">
<text x="161.1" y="17.6">ITEM</text>
<text x="173.8" y="17.6">QTY</text>
<text x="195.5" y="17.6">PART NUMBER</text>
<text x="215.6" y="13.2">PARTS LIST</text>
<text x="232.6" y="17.6">MATERIAL</text>
<text x="260.7" y="17.6">DESCRIPTION</text>
<text x="163.6" y="22">1</text>
<text x="175.6" y="22">1</text>
<text x="183.6" y="22.1">PA-INF-D2-057-01</text>
<text x="227.1" y="22.1">SUS 304</text>
<text x="252.5" y="22.1">TROLLEY CABINET</text>
<text x="59.1" y="28.7">1205.00</text>
<text x="163.6" y="26.5">2</text>
<text x="175.6" y="26.4">1</text>
<text x="183.6" y="26.5">PA-INF-D2-057-02</text>
<text x="227.1" y="26.5">SUS 304</text>
<text x="252.5" y="26.5">BIG DARWER</text>
<text x="28.8" y="31" transform="rotate(-90 28.8 31)">51.50</text>
<text x="59.1" y="34.4">1045.00</text>
<text x="163.6" y="30.9">3</text>
<text x="163.6" y="35.3">4</text>
<text x="175.6" y="30.9">1</text>
<text x="175.6" y="35.3">1</text>
<text x="183.6" y="30.9">PA-INF-D2-057-03</text>
<text x="183.6" y="35.3">PA-INF-D2-057-04</text>
<text x="227.1" y="30.9">SUS 304</text>
<text x="227.1" y="35.3">SUS 304</text>
<text x="252.5" y="30.9">TOP SMALL DRAWER</text>
<text x="252.5" y="35.3">TOP LID LEFT</text>
<text x="163.6" y="39.7">5</text>
<text x="175.6" y="39.7">1</text>
<text x="183.6" y="39.7">PA-INF-D2-057-05</text>
<text x="227.1" y="39.7">SUS 304</text>
<text x="252.5" y="39.7">TOP LID RIGHT</text>
<text x="163.6" y="44.2">6</text>
<text x="175.6" y="44.1">1</text>
<text x="183.6" y="44.2">PA-INF-D2-057-06</text>
<text x="227.1" y="44.2">SUS 304</text>
<text x="252.5" y="44.2">SMALL TOP STORAGE</text>
<text x="163.6" y="48.5">7</text>
<text x="163.6" y="53">8</text>
<text x="175.6" y="48.5">1</text>
<text x="175.6" y="53">1</text>
<text x="183.6" y="48.6">PA-INF-D2-057-07</text>
<text x="183.6" y="53">PA-INF-D2-057-08</text>
<text x="227.1" y="48.6">SUS 304</text>
<text x="227.1" y="53">SUS 304</text>
<text x="252.5" y="48.6">TOP STORAGE BOX</text>
<text x="252.5" y="53">LEFT DOOR</text>
<text x="24.7" y="55.6" transform="rotate(-90 24.7 55.6)">460.00</text>
<text x="163.6" y="57.4">9</text>
<text x="175.6" y="57.4">1</text>
<text x="183.6" y="57.4">PA-INF-D2-057-09</text>
<text x="227.1" y="57.4">SUS 304</text>
<text x="252.5" y="57.4">RIGHT DOOR</text>
<text x="162.8" y="61.8">10</text>
<text x="175.6" y="61.8">1</text>
<text x="183.6" y="61.8">PA-INF-D2-057-010</text>
<text x="227.1" y="61.8">SUS 304</text>
<text x="252.5" y="61.8">ADDITIONAL CONTAINER</text>
<text x="162.8" y="66.2">11</text>
<text x="162.8" y="70.6">12</text>
<text x="175.6" y="66.2">4</text>
<text x="175.6" y="70.6">4</text>
<text x="183.6" y="66.2">CNROS38-U</text>
<text x="183.6" y="70.6">C-CTCJ100-R</text>
<text x="252.5" y="66.3">SWIVEL 2''</text>
<text x="252.5" y="70.7">Casters Wheel 4''</text>
<text x="162.8" y="75.1">13</text>
<text x="175.6" y="75">4</text>
<text x="183.6" y="75.1">HINGE 1 1.2''</text>
<text x="227.1" y="75.1">Stainless Steel</text>
<text x="162.8" y="79.5">14</text>
<text x="162.8" y="83.9">15</text>
<text x="175.6" y="79.5">4</text>
<text x="175.6" y="83.9">2</text>
<text x="183.6" y="79.5">UWAN10-100-27</text>
<text x="183.6" y="83.9">Flush Pull Handle</text>
<text x="227.1" y="79.5">Stainless Steel</text>
<text x="227.1" y="83.9">SUS</text>
<text x="25.9" y="134.2" transform="rotate(-90 25.9 134.2)">750.00</text>
<text x="110.9" y="137.2" transform="rotate(-90 110.9 137.2)">650.00</text>
<text x="25.8" y="172.4" transform="rotate(-90 25.8 172.4)">128.00</text>
<text x="62.5" y="189">variest</text>
<text x="84.8" y="186.6">QTY:</text>
<text x="238" y="191.6">Trolley Nicalet Smart 7</text>
<text x="85.3" y="195.9">1 Unit</text>
<text x="197.4" y="198">PT.PRECINDO ABADI</text>
</g>
<text font-size="2.5" x="96.2" y="185.9">ALL DIMENSIONS IN UNLESS OTHERWISE STATED MM</text>
<text font-size="2.3" fill="#000040" x="238.8" y="185.4">PA-INF-D2-057-00</text>
<text font-size="2.3" x="280" y="189.2">PAGE</text>
<g font-size="2.2">
<text x="61.4" y="184.8">MATERIAL</text>
<text x="61.6" y="193.6">FINISH :</text>
</g>
<g font-size="2">
<text x="43.5" y="185.1">FORMAT</text>
<text x="163" y="185.9">SCALE :</text>
<text x="177.3" y="185.9">NTS</text>
<text x="227.8" y="185.2">CAD FILE :</text>
<text x="258.8" y="180.8">Note : Remove All Rough Edges</text>
<text x="44.1" y="192.5">HRC :</text>
<text x="149.5" y="194.1">.X</text>
<text x="149.8" y="196.7">.XX</text>
<text x="155.9" y="194.1">±0.1</text>
<text x="156" y="196.7">±0.05</text>
<text x="163.8" y="194.1">FRAC ± -</text>
<text x="164.4" y="196.7">ANGLE ±0° 30°</text>
<text x="185.7" y="192.9">FINISH</text>
<text x="149.8" y="199.2">.XXX</text>
<text x="155.9" y="199.2">±0.005</text>
<text x="164.8" y="199.2">GENERAL ±0.5</text>
<text x="227.8" y="198.6">DOCUMENT NO :</text>
</g>
<text font-size="1.9" x="146.3" y="190.8">TOLERANCE (UNLESS OTHERWISE STATED)</text>
<g font-size="1.8">
<text x="94.3" y="190.4">DRAWN BY</text>
<text x="134.5" y="190.5">13/09/2021</text>
<text x="94.6" y="194.6">CHECK BY</text>
<text x="134.2" y="194.4">13/09/2021</text>
<text x="94.6" y="198.6">APPR'D BY</text>
<text x="134.7" y="198.4">13/09/2021</text>
</g>
<g font-size="1.6">
<text x="10.8" y="184.7">User Name :</text>
<text x="11.1" y="190.1">ASSEMBLY NAME :</text>
</g>
</svg>
